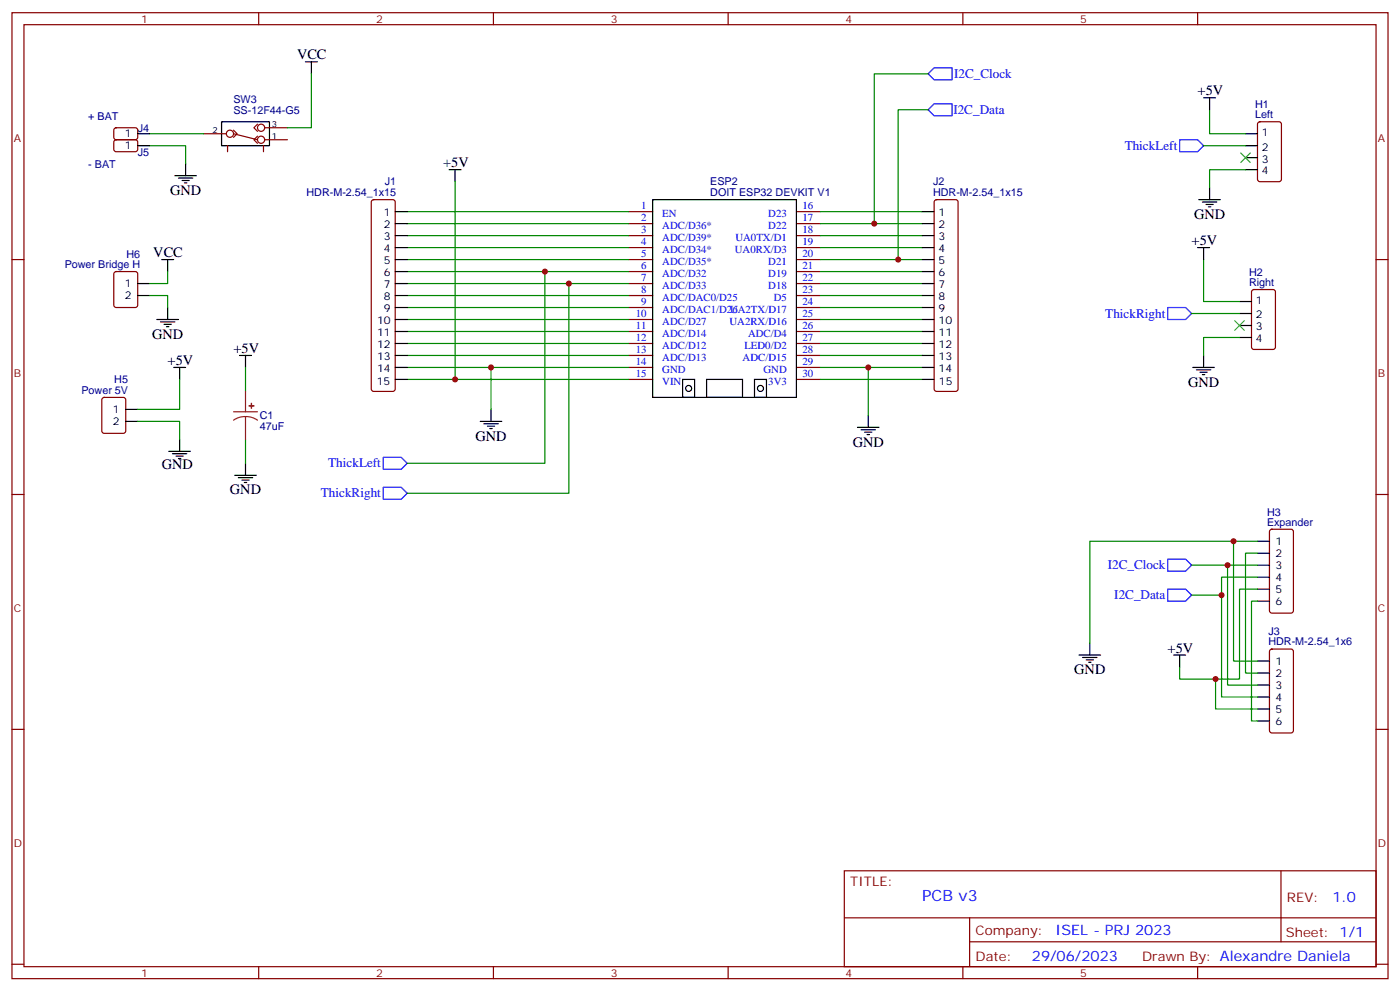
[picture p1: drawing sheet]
<svg xmlns="http://www.w3.org/2000/svg" width="412mm" height="292mm" viewBox="0 0 412 292" stroke-linecap="round" stroke-linejoin="round" font-family="sans-serif">
<g fill="none" stroke="#870000" stroke-width=".35">
<path d="M3.5 3.7h405.4v284.4h-405.4zM7.1 7.3h398.2v277.3h-398.2zM76.2 3.7v3.6M145.3 3.7v3.6M214.5 3.7v3.6M283.6 3.7v3.6M352.8 3.7v3.6M33.7 37.8l.5-.2 5.9 .1 .5 .6-.1 2.4-.6 .4h-6l-.4-.7v-2.1zM60 39.4h6.7M68.8 38.3l1 1.1-1 1M68.8 39.4l7 1.7M75.8 36.5l-1 1.1 1 1.1"/>
<path d="M78 37.6h6.7M370.7 36l.4-.2h5.7l.6 .5 .1 16.5-.5 .6-5.9 .1-.6-.5-.1-16.5zM33.7 41.3l.5-.2 5.9 .1 .5 .6-.1 2.4-.6 .5-6-.1-.4-.6v-2.2zM67 42.9v1.8M75.8 40.1l-1 1 1 1.1M77.6 42.9v1.8M78 41.1h6.7M109.6 59l.5-.2h5.6l.5 .2 .2 .5v55l-.2 .5-.5 .2h-5.6l-.5-.2-.2-.5v-55zM275.4 59l.5-.2h5.6l.5 .2 .2 .5v55l-.2 .5-.5 .2h-5.6l-.5-.2-.2-.5v-55zM3.5 76.4h3.6M185.2 76.4h7.1M185.2 62.3h7.1"/>
<path d="M185.2 65.8h7.1M185.2 69.4h7.1M185.2 72.9h7.1M185.2 79.9h7.1M234.6 76.4h7.1M234.6 62.3h7.1M234.6 65.8h7.1M234.6 69.4h7.1M234.6 72.9h7.1M234.6 79.9h7.1M405.3 76.4h3.6M33.7 80.1l.5-.2h5.7l.6 .5 .1 9.4-.5 .7h-5.9l-.6-.4-.1-9.5z"/>
<path d="M185.2 94.1h7.1M185.2 97.6h7.1M185.2 83.5h7.1M185.2 87h7.1M185.2 90.5h7.1M234.6 94.1h7.1M234.6 97.6h7.1M234.6 83.5h7.1M234.6 87h7.1M234.6 90.5h7.1M368.9 85.4l.5-.2h5.6l.7 .5v16.5l-.5 .6-5.8 .1-.7-.5v-16.5zM30.2 117.2l.5-.2h5.6l.7 .4v9.5l-.4 .6-5.9 .1-.7-.5v-9.4z"/>
<path d="M185.2 101.1h7.1M185.2 104.6h7.1M185.2 108.2h7.1M185.2 111.7h7.1M234.6 101.1h7.1M234.6 104.6h7.1M234.6 108.2h7.1M234.6 111.7h7.1M3.5 145.6h3.6M374.2 156l.4-.2h5.7l.6 .4 .1 23.6-.5 .6-5.9 .1-.6-.5-.1-23.5zM405.3 145.6h3.6M374.2 191.3l.4-.2h5.7l.6 .4 .1 23.6-.5 .6-5.9 .1-.6-.5-.1-23.5z"/>
<path d="M3.5 214.7h3.6M405.3 214.7h3.6M248.7 256.3h156.6v28.3h-156.6zM377.3 256.4v20.8M248.7 270.2h156.5M285.6 277.2h119.6M285.6 270.2v14.1M3.5 283.8h3.6M76.2 284.6v3.5M145.3 284.6v3.5M214.5 284.6v3.5M283.6 284.6v3.5"/>
<path d="M352.8 284.6v3.5M405.3 283.8h3.6"/>
<circle cx="67.7" cy="39.4" r="1.06"/>
<circle cx="76.9" cy="37.6" r="1.06"/>
<circle cx="76.9" cy="41.1" r="1.06"/>
</g>
<g fill="none" stroke="#000" stroke-width=".35">
<path d="M90 18.2h3.5M91.7 18.2v3.5M40.6 39.4h3.5M65.3 35.8h14.1v7.1h-14.1zM354.5 28.8h3.6M356.3 28.8v3.5M366.9 39.4h3.5M40.6 42.9h3.5M51.5 51.7h6.4M52.6 52.4h4.2M53.6 53.1h2.1M54.3 53.8h.7"/>
<path d="M54.7 48.2v3.5M132.3 50h3.5M134.1 50v3.5M192.3 58.8h42.3v58.2h-42.3zM353.1 58.8h6.4M354.2 59.5h4.2M356.3 55.2v3.6M366.9 42.9h3.5M366.9 46.4h3.5M366.9 50h3.5M47.6 76.4h3.6M49.4 76.4v3.5"/>
<path d="M116.4 72.9h3.5M116.4 76.4h3.5M116.4 62.3h3.5M116.4 65.8h3.5M116.4 69.4h3.5M116.4 79.9h3.5M271.6 72.9h3.6M271.6 76.4h3.6M271.6 62.3h3.6M271.6 65.8h3.6M271.6 69.4h3.6M271.6 79.9h3.6"/>
<path d="M352.8 72.9h3.5M354.5 72.9v3.5M355.2 60.2h2.2M356 60.9h.7M40.6 83.5h3.5M40.6 87h3.5M46.2 94.1h6.4M47.3 94.8h4.2M48.3 95.5h2.1M49 96.2h.7M49.4 90.5v3.6M116.4 83.5h3.5"/>
<path d="M116.4 87h3.5M116.4 94.1h3.5M116.4 90.5h3.5M116.4 97.6h3.5M271.6 83.5h3.6M271.6 87h3.6M271.6 94.1h3.6M271.6 90.5h3.6M271.6 97.6h3.6M365.1 88.8h3.6M365.1 92.3h3.6M365.1 95.8h3.6"/>
<path d="M365.1 99.3h3.6M51.2 108.2h3.5M52.9 108.2v3.5M70.6 104.6h3.5M72.3 104.6v3.6M116.4 108.2h3.5M116.4 104.6h3.5M116.4 101.1h3.5M116.4 111.7h3.5M201.1 111.7h3.5v5.3h-3.5zM208.1 111.7h10.6v5.3h-10.6zM222.2 111.7h3.6v5.3h-3.6z"/>
<path d="M271.6 108.2h3.6M271.6 104.6h3.6M271.6 101.1h3.6M271.6 111.7h3.6M351.4 108.2h6.3M352.4 108.9h4.3M353.5 109.6h2.1M354.2 110.3h.7M354.5 104.6v3.6M37 120.5h3.6M37 124h3.6M49.7 132.9h6.4"/>
<path d="M50.8 133.6h4.2M51.9 134.3h2.1M52.6 135h.7M52.9 129.3v3.6M69.1 139.9h6.4M72.3 136.4v3.5M141.5 124h6.3M142.5 124.7h4.3M143.6 125.4h2.1M144.3 126.2h.7M144.6 120.5v3.5M252.6 125.8h6.3"/>
<path d="M253.6 126.5h4.3M254.7 127.2h2.1M255.4 127.9h.7M255.8 122.3v3.5M70.2 140.6h4.2M71.3 141.3h2.1M72 142h.7M370.4 159.3h3.5M370.4 162.8h3.5M370.4 166.4h3.5M370.4 169.9h3.5M370.4 173.4h3.5"/>
<path d="M370.4 177h3.5M317.9 192.8h6.3M318.9 193.5h4.2M320 194.2h2.1M320.7 194.9h.7M321 189.3v3.5M345.7 192.8h3.5M347.5 192.8v3.6M370.4 194.6h3.5M370.4 198.1h3.5M370.4 201.6h3.5M370.4 205.2h3.5"/>
<path d="M370.4 208.7h3.5M370.4 212.2h3.5"/>
<circle cx="202.8" cy="114.3" r=".88"/>
<circle cx="224" cy="114.3" r=".88"/>
</g>
<g fill="none" stroke="#008700" stroke-width=".35">
<path d="M44.1 39.4h15.9M91.7 21.7v15.9h-7M273.4 32.3h-8.8v44.1h7M273.4 21.7h-15.9v44.1h14.1M356.3 32.3v7.1h10.6M44.1 42.9h10.6v5.3M134.1 53.5v58.2h51.1M354.5 42.9h12.4M366.9 50h-10.6v5.2M49.4 79.9v3.6h-5.3M119.9 62.3h65.3M119.9 65.8h65.3"/>
<path d="M119.9 69.4h65.3M119.9 72.9h65.3M119.9 76.4h65.3M119.9 79.9h40.6M185.2 79.9h-24.7v56.5h-40.6M241.7 62.3h29.9M241.7 65.8h15.8M241.7 69.4h29.9M241.7 72.9h29.9M241.7 76.4h22.9M241.7 79.9h29.9M354.5 76.4v12.4h10.6"/>
<path d="M44.1 87h5.3v3.5M119.9 83.5h47.7M119.9 87h65.3M119.9 90.5h65.3M119.9 94.1h65.3M119.9 97.6h65.3M185.2 83.5h-17.6v61.7h-47.7M241.7 83.5h29.9M241.7 87h29.9M241.7 90.5h29.9M241.7 94.1h29.9M241.7 97.6h29.9"/>
<path d="M351 92.3h14.1M365.1 99.3h-10.6v5.3M52.9 111.7v8.8h-12.3M72.3 108.2v7M119.9 108.2h24.7M119.9 111.7h14.2M119.9 101.1h65.3M119.9 104.6h65.3M185.2 108.2h-40.6v12.3M241.7 108.2h14.1v14.1M241.7 111.7h29.9M241.7 101.1h29.9"/>
<path d="M241.7 104.6h29.9M255.8 108.2h15.8M40.6 124h12.3v5.3M72.3 129.3v7.1M363.4 159.3v35.3h7M370.4 159.3h-49.4v30M351 166.4h19.4M359.8 175.2v30h10.6M361.6 166.4v35.2h8.8M370.4 169.9h-10.6v5.3h-8.8M370.4 173.4h-5.3v26.5h-17.6v-3.5M370.4 162.8h-3.5v35.3h3.5"/>
<path d="M370.4 177h-1.7v35.2h1.7M358.1 199.9v8.8h12.3"/>
</g>
<path d="M275.2 20h5.3v3.5h-5.3l-1.8-1.8zM275.2 30.6h5.3v3.5h-5.3l-1.8-1.8zM347.5 41.1h5.3l1.7 1.8-1.7 1.8h-5.3zM344 90.5h5.2l1.8 1.8-1.8 1.8h-5.2zM112.9 134.6h5.3l1.7 1.8-1.7 1.7h-5.3zM112.9 143.4h5.3l1.7 1.8-1.7 1.8h-5.3zM344 164.6h5.2l1.8 1.8-1.8 1.7h-5.2zM344 173.4h5.2l1.8 1.8-1.8 1.8h-5.2z" fill="none" stroke="#00f" stroke-width=".35"/>
<path d="M365.5 45l2.8 2.8M368.3 45l-2.8 2.8M363.7 94.4l2.8 2.8M366.5 94.4l-2.8 2.8" fill="none" stroke="#3c3" stroke-width=".35"/>
<path d="M72.3 115.2v6M68.8 121.2h7M72.3 122.6l-1.8 .3-1.7 .8M72.3 122.6l1.9 .3 1.6 .8M72.3 122.6v6.7" fill="none" stroke="#8c2424" stroke-width=".35"/>
<g fill="#8c2424" stroke="#8c2424" stroke-width=".35">
<path d="M73.4 119.5h1.4z"/>
<path d="M74 118.7l.1 1.5z"/>
</g>
<g fill="#c00">
<circle cx="144.6" cy="108.2" r=".88"/>
<circle cx="134.1" cy="111.7" r=".88"/>
<circle cx="160.5" cy="79.9" r=".88"/>
<circle cx="167.6" cy="83.5" r=".88"/>
<circle cx="255.8" cy="108.2" r=".88"/>
<circle cx="257.5" cy="65.8" r=".88"/>
<circle cx="264.6" cy="76.4" r=".88"/>
<circle cx="363.4" cy="159.3" r=".88"/>
<circle cx="361.6" cy="166.4" r=".88"/>
<circle cx="359.8" cy="175.2" r=".88"/>
<circle cx="358.1" cy="199.9" r=".88"/>
</g>
<text font-size="4.6" fill="#00f" x="271.6" y="265.1">PCB v3</text>
<g font-size="4.2">
<text x="87.5" y="17.5">VCC</text>
<text x="352.8" y="28.1">+5V</text>
<text x="130.5" y="49.2">+5V</text>
<text x="50.1" y="57.4">GND</text>
<text x="351.7" y="64.4">GND</text>
<text x="45.2" y="75.7">VCC</text>
<text x="351" y="72.2">+5V</text>
<text x="44.8" y="99.7">GND</text>
<text x="49.4" y="107.5">+5V</text>
<text x="68.8" y="103.9">+5V</text>
<text x="350" y="113.8">GND</text>
<text x="140.1" y="129.7">GND</text>
<text x="251.2" y="131.4">GND</text>
<text x="47.6" y="138.1">GND</text>
<text x="67.7" y="145.6">GND</text>
<text x="344" y="192.1">+5V</text>
<text x="316.4" y="198.5">GND</text>
</g>
<g font-size="4.2" fill="#00f">
<text x="392.5" y="265.6">1.0</text>
<text x="310.9" y="275.2">ISEL - PRJ 2023</text>
<text x="304" y="283">29/06/2023</text>
</g>
<g font-size="3.9" fill="#00f">
<text x="281" y="23">I2C_Clock</text>
<text x="280.8" y="33.7">I2C_Data</text>
<text x="331.3" y="44.1">ThickLeft</text>
<text x="325.6" y="93.5">ThickRight</text>
<text x="96.7" y="137.6">ThickLeft</text>
<text x="94.5" y="146.4">ThickRight</text>
<text x="326.3" y="167.6">I2C_Clock</text>
<text x="328.2" y="176.4">I2C_Data</text>
</g>
<g font-size="3.9" fill="#800">
<text x="250.5" y="260.9">TITLE:</text>
<text x="379.1" y="265.6">REV:</text>
<text x="287.4" y="275.1">Company:</text>
<text x="378.7" y="275.7">Sheet: 1/1</text>
<text x="287.4" y="282.8">Date:</text>
<text x="336.4" y="282.9">Drawn By: Alexandre Daniela</text>
</g>
<g font-size="3.2" fill="#800">
<text x="41.6" y="6.7">1</text>
<text x="110.8" y="6.7">2</text>
<text x="179.9" y="6.7">3</text>
<text x="249.1" y="6.7">4</text>
<text x="318.2" y="6.7">5</text>
<text x="4.1" y="41.8">A</text>
<text x="405.9" y="41.8">A</text>
<text x="4.1" y="111">B</text>
<text x="405.9" y="111">B</text>
<text x="4.1" y="180.1">C</text>
<text x="405.9" y="180.1">C</text>
<text x="4.1" y="249.3">D</text>
<text x="405.9" y="249.3">D</text>
<text x="41.6" y="287.5">1</text>
<text x="110.8" y="287.5">2</text>
<text x="179.9" y="287.5">3</text>
<text x="249.1" y="287.5">4</text>
<text x="318.2" y="287.5">5</text>
</g>
<g font-size="3.2" fill="#000080">
<text x="26" y="35.2">+ BAT</text>
<text x="68.8" y="33.7">SS-12F44-G5</text>
<text x="68.8" y="30.5">SW3</text>
<text x="369.7" y="34.8">Left</text>
<text x="369.7" y="31.8">H1</text>
<text x="40.6" y="38.7">J4</text>
<text x="40.6" y="45.8">J5</text>
<text x="26" y="49.3">- BAT</text>
<text x="90.3" y="57.7">HDR-M-2.54_1x15</text>
<text x="113.4" y="54.5">J1</text>
<text x="209.2" y="57.7">DOIT ESP32 DEVKIT V1</text>
<text x="209.2" y="54.5">ESP2</text>
<text x="274.8" y="57.7">HDR-M-2.54_1x15</text>
<text x="274.8" y="54.5">J2</text>
<text x="37.2" y="75.9">H6</text>
<text x="19.1" y="78.9">Power Bridge H</text>
<text x="367.9" y="81.2">H2</text>
<text x="367.9" y="84.2">Right</text>
<text x="33.7" y="112.7">H5</text>
<text x="24" y="115.9">Power 5V</text>
<text x="76.6" y="123.4">C1</text>
<text x="76.6" y="126.6">47uF</text>
<text x="373.2" y="154.7">Expander</text>
<text x="373.2" y="151.8">H3</text>
<text x="373.6" y="190">HDR-M-2.54_1x6</text>
<text x="373.6" y="186.8">J3</text>
</g>
<g font-size="3.2">
<text x="36.8" y="40.4">1</text>
<text x="371.7" y="40.1">1</text>
<text x="36.8" y="44">1</text>
<text x="371.7" y="44.3">2</text>
<text x="371.7" y="47.8">3</text>
<text x="371.7" y="51.4">4</text>
<text x="113.1" y="63.7">1</text>
<text x="276.5" y="63.7">1</text>
<text x="113.1" y="67.2">2</text>
<text x="113.1" y="70.8">3</text>
<text x="276.5" y="67.2">2</text>
<text x="276.5" y="70.8">3</text>
<text x="113.1" y="74.3">4</text>
<text x="113.1" y="77.8">5</text>
<text x="276.5" y="74.3">4</text>
<text x="276.5" y="77.8">5</text>
<text x="113.1" y="81.4">6</text>
<text x="276.5" y="81.4">6</text>
<text x="36.8" y="84.5">1</text>
<text x="36.8" y="88.1">2</text>
<text x="113.1" y="84.9">7</text>
<text x="113.1" y="88.4">8</text>
<text x="276.5" y="84.9">7</text>
<text x="276.5" y="88.4">8</text>
<text x="370" y="89.5">1</text>
<text x="111.1" y="95.5">10</text>
<text x="113.1" y="91.9">9</text>
<text x="276.5" y="91.9">9</text>
<text x="276.5" y="95.5">10</text>
<text x="370" y="93.7">2</text>
<text x="111.1" y="99">11</text>
<text x="276.5" y="99">11</text>
<text x="370" y="97.2">3</text>
<text x="370" y="100.8">4</text>
<text x="111.1" y="102.5">12</text>
<text x="111.1" y="106">13</text>
<text x="276.5" y="102.5">12</text>
<text x="276.5" y="106">13</text>
<text x="111" y="113.5">15</text>
<text x="111.1" y="109.6">14</text>
<text x="276.5" y="109.6">14</text>
<text x="276.6" y="113.5">15</text>
<text x="33.3" y="121.6">1</text>
<text x="33.3" y="125.1">2</text>
<text x="375.7" y="160.4">1</text>
<text x="375.7" y="163.9">2</text>
<text x="375.7" y="167.4">3</text>
<text x="375.7" y="171">4</text>
<text x="375.7" y="174.5">5</text>
<text x="375.7" y="178">6</text>
<text x="375.7" y="195.7">1</text>
<text x="375.7" y="199.2">2</text>
<text x="375.7" y="202.7">3</text>
<text x="375.7" y="206.2">4</text>
<text x="375.7" y="209.8">5</text>
<text x="375.7" y="213.3">6</text>
</g>
<g font-size="3.2" fill="#00f">
<text x="188.9" y="61.6">1</text>
<text x="188.9" y="65.1">2</text>
<text x="195.1" y="63.9">EN</text>
<text x="226.3" y="63.9">D23</text>
<text x="236.4" y="61.6">16</text>
<text x="236.4" y="65.1">17</text>
<text x="188.9" y="68.7">3</text>
<text x="195.1" y="67.4">ADC/D36*</text>
<text x="195.1" y="70.9">ADC/D39*</text>
<text x="216.6" y="70.9">UA0TX/D1</text>
<text x="226.3" y="67.4">D22</text>
<text x="236.4" y="68.7">18</text>
<text x="188.9" y="72.2">4</text>
<text x="188.9" y="75.7">5</text>
<text x="195.1" y="74.5">ADC/D34*</text>
<text x="195.1" y="78">ADC/D35*</text>
<text x="216.5" y="74.5">UA0RX/D3</text>
<text x="226.3" y="78">D21</text>
<text x="236.4" y="72.2">19</text>
<text x="236.4" y="75.7">20</text>
<text x="188.9" y="79.2">6</text>
<text x="188.9" y="82.8">7</text>
<text x="195.1" y="81.5">ADC/D32</text>
<text x="226.3" y="81.5">D19</text>
<text x="236.4" y="79.2">21</text>
<text x="236.4" y="82.8">22</text>
<text x="188.9" y="86.3">8</text>
<text x="188.9" y="89.8">9</text>
<text x="195.1" y="85.1">ADC/D33</text>
<text x="195.1" y="88.6">ADC/DAC0/D25</text>
<text x="226.3" y="85.1">D18</text>
<text x="227.9" y="88.6">D5</text>
<text x="236.4" y="86.3">23</text>
<text x="236.4" y="89.8">24</text>
<text x="187.3" y="93.3">10</text>
<text x="195.1" y="95.6">ADC/D27</text>
<text x="195.1" y="92.1">ADC/DAC1/D26</text>
<text x="214.9" y="95.6">UA2RX/D16</text>
<text x="215" y="92.1">UA2TX/D17</text>
<text x="236.4" y="93.3">25</text>
<text x="187.3" y="96.9">11</text>
<text x="187.3" y="100.4">12</text>
<text x="195.1" y="99.2">ADC/D14</text>
<text x="220.3" y="99.2">ADC/D4</text>
<text x="236.4" y="96.9">26</text>
<text x="236.4" y="100.4">27</text>
<text x="187.3" y="103.9">13</text>
<text x="187.3" y="107.5">14</text>
<text x="195.1" y="102.7">ADC/D12</text>
<text x="195.1" y="106.2">ADC/D13</text>
<text x="218.8" y="106.2">ADC/D15</text>
<text x="219.3" y="102.7">LED0/D2</text>
<text x="236.4" y="103.9">28</text>
<text x="236.4" y="107.5">29</text>
<text x="187.3" y="111">15</text>
<text x="195.1" y="109.7">GND</text>
<text x="195.1" y="113.3">VIN</text>
<text x="224.9" y="109.7">GND</text>
<text x="226.3" y="113.3">3V3</text>
<text x="236.4" y="111">30</text>
</g>
<g font-size="2.5">
<text x="62.6" y="39">2</text>
<text x="80.1" y="37.3">3</text>
<text x="80.1" y="40.8">1</text>
</g>
</svg>
